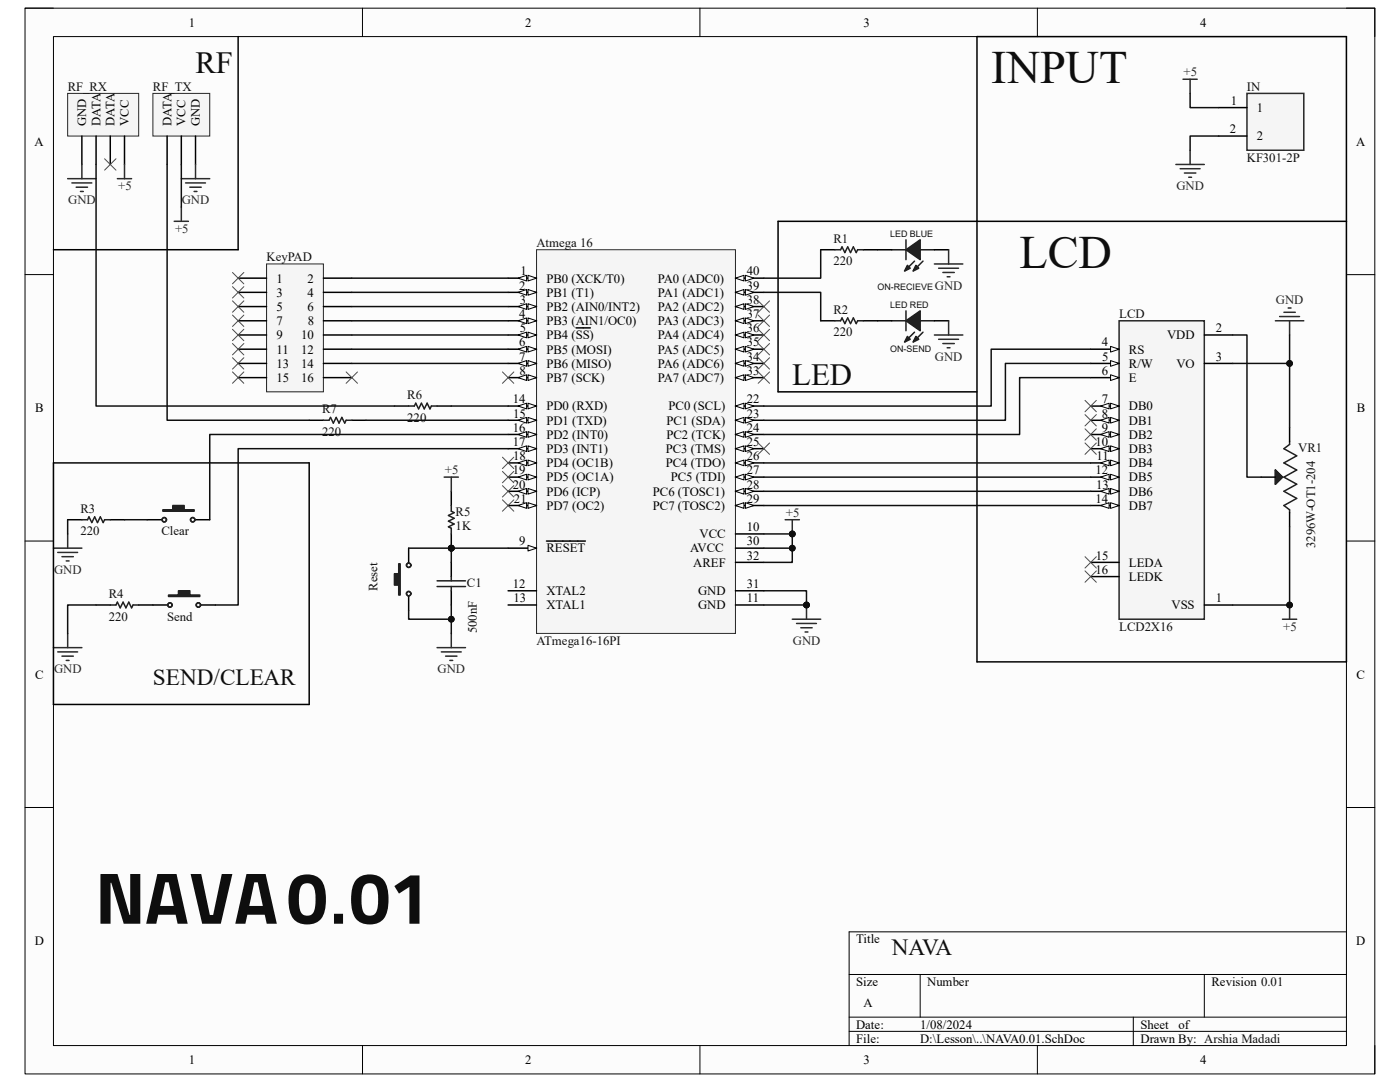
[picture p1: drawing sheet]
<svg xmlns="http://www.w3.org/2000/svg" width="279mm" height="216mm" viewBox="0 0 279 216" stroke-linecap="round" stroke-linejoin="round" font-family="sans-serif">
<path d="M5 1.6h269.4v212.7h-269.4z" fill-rule="evenodd" fill="#fcfcfc"/>
<path d="M5 1.6h269.4v212.7h-269.4z" fill="none" stroke="#000" stroke-width=".2"/>
<path d="M10.7 7.3h258v201.3h-258z" fill-rule="evenodd" fill="#fcfcfc"/>
<g fill="none" stroke="#000" stroke-width=".2">
<path d="M5 1.6h5.7M10.7 7.3h258v201.3h-258zM72.3 1.6v5.7M139.7 1.6v5.7M207 1.6v5.7M268.7 1.6h5.7v5.7M5 54.8h5.7M268.7 54.8h5.7M5 108h5.7M268.7 108h5.7M5 161.1h5.7M268.7 161.1h5.7"/>
<path d="M169.5 194.4h99.2M183.6 194.4v8.6M240.3 194.4v8.6M268.7 185.9h-99.2v22.7M72.3 208.6v5.7M139.7 208.6v5.7M169.5 203h99.2M169.5 205.8h99.2M207 208.6v5.7M226.2 203v5.6M274.4 208.6v5.7"/>
</g>
<path d="M107.1 49.8h39.7v76.6h-39.7z" fill-rule="evenodd" fill="#f5f5f5"/>
<path d="M107.1 49.8h39.7v76.6h-39.7z" fill="none" stroke="#262626" stroke-width=".2"/>
<path d="M101.4 55.5h5.7" fill="none" stroke="#000" stroke-width=".3"/>
<path d="M105.4 54.9l1.7 .6-1.7 .6z" fill="#fbfbfb"/>
<path d="M105.4 54.9l1.7 .6-1.7 .6z" fill="none" stroke="#000" stroke-width=".2"/>
<path d="M103.4 55.5l1.7-.6v1.2z" fill="#fbfbfb"/>
<path d="M103.4 55.5l1.7-.6v1.2z" fill="none" stroke="#000" stroke-width=".2"/>
<path d="M101.4 58.3h5.7" fill="none" stroke="#000" stroke-width=".3"/>
<path d="M105.4 57.8l1.7 .5-1.7 .6z" fill="#fbfbfb"/>
<path d="M105.4 57.8l1.7 .5-1.7 .6z" fill="none" stroke="#000" stroke-width=".2"/>
<path d="M103.4 58.3l1.7-.5v1.1z" fill="#fbfbfb"/>
<path d="M103.4 58.3l1.7-.5v1.1z" fill="none" stroke="#000" stroke-width=".2"/>
<path d="M101.4 61.2h5.7" fill="none" stroke="#000" stroke-width=".3"/>
<path d="M105.4 60.6l1.7 .6-1.7 .5z" fill="#fbfbfb"/>
<path d="M105.4 60.6l1.7 .6-1.7 .5z" fill="none" stroke="#000" stroke-width=".2"/>
<path d="M103.4 61.2l1.7-.6v1.1z" fill="#fbfbfb"/>
<path d="M103.4 61.2l1.7-.6v1.1z" fill="none" stroke="#000" stroke-width=".2"/>
<path d="M101.4 64h5.7" fill="none" stroke="#000" stroke-width=".3"/>
<path d="M105.4 63.4l1.7 .6-1.7 .6z" fill="#fbfbfb"/>
<path d="M105.4 63.4l1.7 .6-1.7 .6z" fill="none" stroke="#000" stroke-width=".2"/>
<path d="M103.4 64l1.7-.6v1.2z" fill="#fbfbfb"/>
<path d="M103.4 64l1.7-.6v1.2z" fill="none" stroke="#000" stroke-width=".2"/>
<path d="M101.4 66.8h5.7" fill="none" stroke="#000" stroke-width=".3"/>
<path d="M105.4 66.3l1.7 .5-1.7 .6z" fill="#fbfbfb"/>
<path d="M105.4 66.3l1.7 .5-1.7 .6z" fill="none" stroke="#000" stroke-width=".2"/>
<path d="M103.4 66.8l1.7-.5v1.1z" fill="#fbfbfb"/>
<path d="M103.4 66.8l1.7-.5v1.1z" fill="none" stroke="#000" stroke-width=".2"/>
<path d="M101.4 69.7h5.7M115 65.4h2.8" fill="none" stroke="#000" stroke-width=".3"/>
<path d="M105.4 69.1l1.7 .6-1.7 .5z" fill="#fbfbfb"/>
<path d="M105.4 69.1l1.7 .6-1.7 .5z" fill="none" stroke="#000" stroke-width=".2"/>
<path d="M103.4 69.7l1.7-.6v1.1z" fill="#fbfbfb"/>
<path d="M103.4 69.7l1.7-.6v1.1z" fill="none" stroke="#000" stroke-width=".2"/>
<path d="M101.4 72.5h5.7" fill="none" stroke="#000" stroke-width=".3"/>
<path d="M105.4 72l1.7 .5-1.7 .6z" fill="#fbfbfb"/>
<path d="M105.4 72l1.7 .5-1.7 .6z" fill="none" stroke="#000" stroke-width=".2"/>
<path d="M103.4 72.5l1.7-.5v1.1z" fill="#fbfbfb"/>
<path d="M103.4 72.5l1.7-.5v1.1z" fill="none" stroke="#000" stroke-width=".2"/>
<path d="M101.4 75.4h5.7" fill="none" stroke="#000" stroke-width=".3"/>
<path d="M105.4 74.8l1.7 .6-1.7 .5z" fill="#fbfbfb"/>
<path d="M105.4 74.8l1.7 .6-1.7 .5z" fill="none" stroke="#000" stroke-width=".2"/>
<path d="M103.4 75.4l1.7-.6v1.1z" fill="#fbfbfb"/>
<path d="M103.4 75.4l1.7-.6v1.1z" fill="none" stroke="#000" stroke-width=".2"/>
<path d="M101.4 109.4h5.7" fill="none" stroke="#000" stroke-width=".3"/>
<path d="M105.4 108.8l1.7 .6-1.7 .5z" fill="#fbfbfb"/>
<path d="M105.4 108.8l1.7 .6-1.7 .5z" fill="none" stroke="#000" stroke-width=".2"/>
<path d="M101.4 81h5.7M109.1 108h7.7" fill="none" stroke="#000" stroke-width=".3"/>
<path d="M105.4 80.5l1.7 .5-1.7 .6z" fill="#fbfbfb"/>
<path d="M105.4 80.5l1.7 .5-1.7 .6z" fill="none" stroke="#000" stroke-width=".2"/>
<path d="M103.4 81l1.7-.5v1.1z" fill="#fbfbfb"/>
<path d="M103.4 81l1.7-.5v1.1z" fill="none" stroke="#000" stroke-width=".2"/>
<path d="M101.4 83.9h5.7" fill="none" stroke="#000" stroke-width=".3"/>
<path d="M105.4 83.3l1.7 .6-1.7 .5z" fill="#fbfbfb"/>
<path d="M105.4 83.3l1.7 .6-1.7 .5z" fill="none" stroke="#000" stroke-width=".2"/>
<path d="M103.4 83.9l1.7-.6v1.1z" fill="#fbfbfb"/>
<path d="M103.4 83.9l1.7-.6v1.1z" fill="none" stroke="#000" stroke-width=".2"/>
<path d="M101.4 86.7h5.7" fill="none" stroke="#000" stroke-width=".3"/>
<path d="M105.4 86.1l1.7 .6-1.7 .6z" fill="#fbfbfb"/>
<path d="M105.4 86.1l1.7 .6-1.7 .6z" fill="none" stroke="#000" stroke-width=".2"/>
<path d="M103.4 86.7l1.7-.6v1.2z" fill="#fbfbfb"/>
<path d="M103.4 86.7l1.7-.6v1.2z" fill="none" stroke="#000" stroke-width=".2"/>
<path d="M101.4 89.5h5.7" fill="none" stroke="#000" stroke-width=".3"/>
<path d="M105.4 89l1.7 .5-1.7 .6z" fill="#fbfbfb"/>
<path d="M105.4 89l1.7 .5-1.7 .6z" fill="none" stroke="#000" stroke-width=".2"/>
<path d="M103.4 89.5l1.7-.5v1.1z" fill="#fbfbfb"/>
<path d="M103.4 89.5l1.7-.5v1.1z" fill="none" stroke="#000" stroke-width=".2"/>
<path d="M101.4 92.4h5.7" fill="none" stroke="#000" stroke-width=".3"/>
<path d="M105.4 91.8l1.7 .6-1.7 .5z" fill="#fbfbfb"/>
<path d="M105.4 91.8l1.7 .6-1.7 .5z" fill="none" stroke="#000" stroke-width=".2"/>
<path d="M103.4 92.4l1.7-.6v1.1z" fill="#fbfbfb"/>
<path d="M103.4 92.4l1.7-.6v1.1z" fill="none" stroke="#000" stroke-width=".2"/>
<path d="M101.4 95.2h5.7" fill="none" stroke="#000" stroke-width=".3"/>
<path d="M105.4 94.6l1.7 .6-1.7 .6z" fill="#fbfbfb"/>
<path d="M105.4 94.6l1.7 .6-1.7 .6z" fill="none" stroke="#000" stroke-width=".2"/>
<path d="M103.4 95.2l1.7-.6v1.2z" fill="#fbfbfb"/>
<path d="M103.4 95.2l1.7-.6v1.2z" fill="none" stroke="#000" stroke-width=".2"/>
<path d="M101.4 98h5.7" fill="none" stroke="#000" stroke-width=".3"/>
<path d="M105.4 97.5l1.7 .5-1.7 .6z" fill="#fbfbfb"/>
<path d="M105.4 97.5l1.7 .5-1.7 .6z" fill="none" stroke="#000" stroke-width=".2"/>
<path d="M103.4 98l1.7-.5v1.1z" fill="#fbfbfb"/>
<path d="M103.4 98l1.7-.5v1.1z" fill="none" stroke="#000" stroke-width=".2"/>
<path d="M101.4 100.9h5.7" fill="none" stroke="#000" stroke-width=".3"/>
<path d="M105.4 100.3l1.7 .6-1.7 .5z" fill="#fbfbfb"/>
<path d="M105.4 100.3l1.7 .6-1.7 .5z" fill="none" stroke="#000" stroke-width=".2"/>
<path d="M103.4 100.9l1.7-.6v1.1z" fill="#fbfbfb"/>
<path d="M103.4 100.9l1.7-.6v1.1z" fill="none" stroke="#000" stroke-width=".2"/>
<path d="M146.8 81h5.6M101.4 117.9h5.7M101.4 120.7h5.7M146.8 120.7h5.6" fill="none" stroke="#000" stroke-width=".3"/>
<path d="M146.8 81l1.7-.5v1.1z" fill="#fbfbfb"/>
<path d="M146.8 81l1.7-.5v1.1z" fill="none" stroke="#000" stroke-width=".2"/>
<path d="M148.8 80.5l1.7 .5-1.7 .6z" fill="#fbfbfb"/>
<path d="M148.8 80.5l1.7 .5-1.7 .6z" fill="none" stroke="#000" stroke-width=".2"/>
<path d="M146.8 83.9h5.6" fill="none" stroke="#000" stroke-width=".3"/>
<path d="M146.8 83.9l1.7-.6v1.1z" fill="#fbfbfb"/>
<path d="M146.8 83.9l1.7-.6v1.1z" fill="none" stroke="#000" stroke-width=".2"/>
<path d="M148.8 83.3l1.7 .6-1.7 .5z" fill="#fbfbfb"/>
<path d="M148.8 83.3l1.7 .6-1.7 .5z" fill="none" stroke="#000" stroke-width=".2"/>
<path d="M146.8 86.7h5.6" fill="none" stroke="#000" stroke-width=".3"/>
<path d="M146.8 86.7l1.7-.6v1.2z" fill="#fbfbfb"/>
<path d="M146.8 86.7l1.7-.6v1.2z" fill="none" stroke="#000" stroke-width=".2"/>
<path d="M148.8 86.1l1.7 .6-1.7 .6z" fill="#fbfbfb"/>
<path d="M148.8 86.1l1.7 .6-1.7 .6z" fill="none" stroke="#000" stroke-width=".2"/>
<path d="M146.8 89.5h5.6" fill="none" stroke="#000" stroke-width=".3"/>
<path d="M146.8 89.5l1.7-.5v1.1z" fill="#fbfbfb"/>
<path d="M146.8 89.5l1.7-.5v1.1z" fill="none" stroke="#000" stroke-width=".2"/>
<path d="M148.8 89l1.7 .5-1.7 .6z" fill="#fbfbfb"/>
<path d="M148.8 89l1.7 .5-1.7 .6z" fill="none" stroke="#000" stroke-width=".2"/>
<path d="M146.8 92.4h5.6" fill="none" stroke="#000" stroke-width=".3"/>
<path d="M146.8 92.4l1.7-.6v1.1z" fill="#fbfbfb"/>
<path d="M146.8 92.4l1.7-.6v1.1z" fill="none" stroke="#000" stroke-width=".2"/>
<path d="M148.8 91.8l1.7 .6-1.7 .5z" fill="#fbfbfb"/>
<path d="M148.8 91.8l1.7 .6-1.7 .5z" fill="none" stroke="#000" stroke-width=".2"/>
<path d="M146.8 95.2h5.6" fill="none" stroke="#000" stroke-width=".3"/>
<path d="M146.8 95.2l1.7-.6v1.2z" fill="#fbfbfb"/>
<path d="M146.8 95.2l1.7-.6v1.2z" fill="none" stroke="#000" stroke-width=".2"/>
<path d="M148.8 94.6l1.7 .6-1.7 .6z" fill="#fbfbfb"/>
<path d="M148.8 94.6l1.7 .6-1.7 .6z" fill="none" stroke="#000" stroke-width=".2"/>
<path d="M146.8 98h5.6" fill="none" stroke="#000" stroke-width=".3"/>
<path d="M146.8 98l1.7-.5v1.1z" fill="#fbfbfb"/>
<path d="M146.8 98l1.7-.5v1.1z" fill="none" stroke="#000" stroke-width=".2"/>
<path d="M148.8 97.5l1.7 .5-1.7 .6z" fill="#fbfbfb"/>
<path d="M148.8 97.5l1.7 .5-1.7 .6z" fill="none" stroke="#000" stroke-width=".2"/>
<path d="M146.8 100.9h5.6" fill="none" stroke="#000" stroke-width=".3"/>
<path d="M146.8 100.9l1.7-.6v1.1z" fill="#fbfbfb"/>
<path d="M146.8 100.9l1.7-.6v1.1z" fill="none" stroke="#000" stroke-width=".2"/>
<path d="M148.8 100.3l1.7 .6-1.7 .5z" fill="#fbfbfb"/>
<path d="M148.8 100.3l1.7 .6-1.7 .5z" fill="none" stroke="#000" stroke-width=".2"/>
<path d="M146.8 75.4h5.6M146.8 112.2h5.6M146.8 109.4h5.6M146.8 117.9h5.6" fill="none" stroke="#000" stroke-width=".3"/>
<path d="M146.8 75.4l1.7-.6v1.1z" fill="#fbfbfb"/>
<path d="M146.8 75.4l1.7-.6v1.1z" fill="none" stroke="#000" stroke-width=".2"/>
<path d="M148.8 74.8l1.7 .6-1.7 .5z" fill="#fbfbfb"/>
<path d="M148.8 74.8l1.7 .6-1.7 .5z" fill="none" stroke="#000" stroke-width=".2"/>
<path d="M146.8 72.5h5.6" fill="none" stroke="#000" stroke-width=".3"/>
<path d="M146.8 72.5l1.7-.5v1.1z" fill="#fbfbfb"/>
<path d="M146.8 72.5l1.7-.5v1.1z" fill="none" stroke="#000" stroke-width=".2"/>
<path d="M148.8 72l1.7 .5-1.7 .6z" fill="#fbfbfb"/>
<path d="M148.8 72l1.7 .5-1.7 .6z" fill="none" stroke="#000" stroke-width=".2"/>
<path d="M146.8 69.7h5.6" fill="none" stroke="#000" stroke-width=".3"/>
<path d="M146.8 69.7l1.7-.6v1.1z" fill="#fbfbfb"/>
<path d="M146.8 69.7l1.7-.6v1.1z" fill="none" stroke="#000" stroke-width=".2"/>
<path d="M148.8 69.1l1.7 .6-1.7 .5z" fill="#fbfbfb"/>
<path d="M148.8 69.1l1.7 .6-1.7 .5z" fill="none" stroke="#000" stroke-width=".2"/>
<path d="M146.8 66.8h5.6" fill="none" stroke="#000" stroke-width=".3"/>
<path d="M146.8 66.8l1.7-.5v1.1z" fill="#fbfbfb"/>
<path d="M146.8 66.8l1.7-.5v1.1z" fill="none" stroke="#000" stroke-width=".2"/>
<path d="M148.8 66.3l1.7 .5-1.7 .6z" fill="#fbfbfb"/>
<path d="M148.8 66.3l1.7 .5-1.7 .6z" fill="none" stroke="#000" stroke-width=".2"/>
<path d="M146.8 64h5.6" fill="none" stroke="#000" stroke-width=".3"/>
<path d="M146.8 64l1.7-.6v1.2z" fill="#fbfbfb"/>
<path d="M146.8 64l1.7-.6v1.2z" fill="none" stroke="#000" stroke-width=".2"/>
<path d="M148.8 63.4l1.7 .6-1.7 .6z" fill="#fbfbfb"/>
<path d="M148.8 63.4l1.7 .6-1.7 .6z" fill="none" stroke="#000" stroke-width=".2"/>
<path d="M146.8 61.2h5.6" fill="none" stroke="#000" stroke-width=".3"/>
<path d="M146.8 61.2l1.7-.6v1.1z" fill="#fbfbfb"/>
<path d="M146.8 61.2l1.7-.6v1.1z" fill="none" stroke="#000" stroke-width=".2"/>
<path d="M148.8 60.6l1.7 .6-1.7 .5z" fill="#fbfbfb"/>
<path d="M148.8 60.6l1.7 .6-1.7 .5z" fill="none" stroke="#000" stroke-width=".2"/>
<path d="M146.8 58.3h5.6" fill="none" stroke="#000" stroke-width=".3"/>
<path d="M146.8 58.3l1.7-.5v1.1z" fill="#fbfbfb"/>
<path d="M146.8 58.3l1.7-.5v1.1z" fill="none" stroke="#000" stroke-width=".2"/>
<path d="M148.8 57.8l1.7 .5-1.7 .6z" fill="#fbfbfb"/>
<path d="M148.8 57.8l1.7 .5-1.7 .6z" fill="none" stroke="#000" stroke-width=".2"/>
<path d="M146.8 55.5h5.6" fill="none" stroke="#000" stroke-width=".3"/>
<path d="M146.8 55.5l1.7-.6v1.2z" fill="#fbfbfb"/>
<path d="M146.8 55.5l1.7-.6v1.2z" fill="none" stroke="#000" stroke-width=".2"/>
<path d="M148.8 54.9l1.7 .6-1.7 .6z" fill="#fbfbfb"/>
<path d="M148.8 54.9l1.7 .6-1.7 .6z" fill="none" stroke="#000" stroke-width=".2"/>
<path d="M146.8 106.5h5.6" fill="none" stroke="#000" stroke-width=".3"/>
<path d="M223.3 64h17v59.6h-17z" fill-rule="evenodd" fill="#f5f5f5"/>
<path d="M223.3 64h17v59.6h-17z" fill="none" stroke="#262626" stroke-width=".3"/>
<path d="M217.7 69.7h5.6" fill="none" stroke="#000" stroke-width=".3"/>
<path d="M221.6 69.1l1.7 .6-1.7 .6z" fill="#fbfbfb"/>
<path d="M221.6 69.1l1.7 .6-1.7 .6z" fill="none" stroke="#000" stroke-width=".2"/>
<path d="M217.7 72.5h5.6" fill="none" stroke="#000" stroke-width=".3"/>
<path d="M221.6 72l1.7 .5-1.7 .6z" fill="#fbfbfb"/>
<path d="M221.6 72l1.7 .5-1.7 .6z" fill="none" stroke="#000" stroke-width=".2"/>
<path d="M217.7 75.4h5.6" fill="none" stroke="#000" stroke-width=".3"/>
<path d="M221.6 74.8l1.7 .6-1.7 .5z" fill="#fbfbfb"/>
<path d="M221.6 74.8l1.7 .6-1.7 .5z" fill="none" stroke="#000" stroke-width=".2"/>
<path d="M217.7 81h5.6" fill="none" stroke="#000" stroke-width=".3"/>
<path d="M221.6 80.5l1.7 .5-1.7 .6z" fill="#fbfbfb"/>
<path d="M221.6 80.5l1.7 .5-1.7 .6z" fill="none" stroke="#000" stroke-width=".2"/>
<path d="M219.6 81l1.8-.5v1.1z" fill="#fbfbfb"/>
<path d="M219.6 81l1.8-.5v1.1z" fill="none" stroke="#000" stroke-width=".2"/>
<path d="M217.7 83.9h5.6" fill="none" stroke="#000" stroke-width=".3"/>
<path d="M221.6 83.3l1.7 .6-1.7 .5z" fill="#fbfbfb"/>
<path d="M221.6 83.3l1.7 .6-1.7 .5z" fill="none" stroke="#000" stroke-width=".2"/>
<path d="M219.6 83.9l1.8-.6v1.1z" fill="#fbfbfb"/>
<path d="M219.6 83.9l1.8-.6v1.1z" fill="none" stroke="#000" stroke-width=".2"/>
<path d="M217.7 86.7h5.6" fill="none" stroke="#000" stroke-width=".3"/>
<path d="M221.6 86.1l1.7 .6-1.7 .6z" fill="#fbfbfb"/>
<path d="M221.6 86.1l1.7 .6-1.7 .6z" fill="none" stroke="#000" stroke-width=".2"/>
<path d="M219.6 86.7l1.8-.6v1.2z" fill="#fbfbfb"/>
<path d="M219.6 86.7l1.8-.6v1.2z" fill="none" stroke="#000" stroke-width=".2"/>
<path d="M217.7 89.5h5.6" fill="none" stroke="#000" stroke-width=".3"/>
<path d="M221.6 89l1.7 .5-1.7 .6z" fill="#fbfbfb"/>
<path d="M221.6 89l1.7 .5-1.7 .6z" fill="none" stroke="#000" stroke-width=".2"/>
<path d="M219.6 89.5l1.8-.5v1.1z" fill="#fbfbfb"/>
<path d="M219.6 89.5l1.8-.5v1.1z" fill="none" stroke="#000" stroke-width=".2"/>
<path d="M217.7 92.4h5.6" fill="none" stroke="#000" stroke-width=".3"/>
<path d="M221.6 91.8l1.7 .6-1.7 .5z" fill="#fbfbfb"/>
<path d="M221.6 91.8l1.7 .6-1.7 .5z" fill="none" stroke="#000" stroke-width=".2"/>
<path d="M219.6 92.4l1.8-.6v1.1z" fill="#fbfbfb"/>
<path d="M219.6 92.4l1.8-.6v1.1z" fill="none" stroke="#000" stroke-width=".2"/>
<path d="M217.7 95.2h5.6" fill="none" stroke="#000" stroke-width=".3"/>
<path d="M221.6 94.6l1.7 .6-1.7 .6z" fill="#fbfbfb"/>
<path d="M221.6 94.6l1.7 .6-1.7 .6z" fill="none" stroke="#000" stroke-width=".2"/>
<path d="M219.6 95.2l1.8-.6v1.2z" fill="#fbfbfb"/>
<path d="M219.6 95.2l1.8-.6v1.2z" fill="none" stroke="#000" stroke-width=".2"/>
<path d="M217.7 98h5.6" fill="none" stroke="#000" stroke-width=".3"/>
<path d="M221.6 97.5l1.7 .5-1.7 .6z" fill="#fbfbfb"/>
<path d="M221.6 97.5l1.7 .5-1.7 .6z" fill="none" stroke="#000" stroke-width=".2"/>
<path d="M219.6 98l1.8-.5v1.1z" fill="#fbfbfb"/>
<path d="M219.6 98l1.8-.5v1.1z" fill="none" stroke="#000" stroke-width=".2"/>
<path d="M217.7 100.9h5.6" fill="none" stroke="#000" stroke-width=".3"/>
<path d="M221.6 100.3l1.7 .6-1.7 .5z" fill="#fbfbfb"/>
<path d="M221.6 100.3l1.7 .6-1.7 .5z" fill="none" stroke="#000" stroke-width=".2"/>
<path d="M219.6 100.9l1.8-.6v1.1z" fill="#fbfbfb"/>
<path d="M219.6 100.9l1.8-.6v1.1z" fill="none" stroke="#000" stroke-width=".2"/>
<path d="M240.3 66.8h5.7M240.3 72.5h5.7M29.4 103.7h2.8M39 103.7h2.9M217.7 112.2h5.6M217.7 115.1h5.6M240.3 120.7h5.7" fill="none" stroke="#000" stroke-width=".3"/>
<path d="M32.5 101.7h2v-.8h2.3v.8h1.9v.3h-6.2z" fill-rule="evenodd" fill="#1c1c1c"/>
<g fill="none" stroke="#1c1c1c" stroke-width=".3">
<path d="M32.5 101.7h2v-.8h2.3v.8h1.9v.3h-6.2z"/>
<circle cx="32.8" cy="103.7" r=".44"/>
<circle cx="38.5" cy="103.7" r=".44"/>
</g>
<path d="M30.5 120.7h2.9M40.2 120.7h2.8" fill="none" stroke="#000" stroke-width=".3"/>
<path d="M33.6 118.7h2v-.8h2.3v.8h2v.3h-6.3z" fill-rule="evenodd" fill="#1c1c1c"/>
<g fill="none" stroke="#1c1c1c" stroke-width=".3">
<path d="M178 49.8h2.8M180.8 47.8v4M183.6 49.8h2.9M33.6 118.7h2v-.8h2.3v.8h2v.3h-6.3z"/>
<circle cx="33.9" cy="120.7" r=".44"/>
<circle cx="39.6" cy="120.7" r=".44"/>
</g>
<path d="M180.8 49.8l2.8-2v4z" fill-rule="evenodd" fill="#1c1c1c"/>
<path d="M180.8 49.8l2.8-2v4z" fill="none" stroke="#1c1c1c" stroke-width=".3"/>
<path d="M181.1 52.9l.6 .6-1.2 .6z" fill-rule="evenodd" fill="#1c1c1c"/>
<path d="M181.1 52.9l.6 .6-1.2 .6z" fill="none" stroke="#1c1c1c" stroke-width=".3"/>
<path d="M182.8 52.9l.6 .6-1.2 .6z" fill-rule="evenodd" fill="#1c1c1c"/>
<path d="M182.5 52.1l-1.7 1.7M182.8 52.9l.6 .6-1.2 .6zM184.2 52.1l-1.7 1.7M178 64h2.8M180.8 62v4M183.6 64h2.9" fill="none" stroke="#1c1c1c" stroke-width=".3"/>
<path d="M175.1 49.8h2.9M186.5 49.8h2.8" fill="none" stroke="#000" stroke-width=".3"/>
<path d="M180.8 64l2.8-2v4z" fill-rule="evenodd" fill="#1c1c1c"/>
<path d="M180.8 64l2.8-2v4z" fill="none" stroke="#1c1c1c" stroke-width=".3"/>
<path d="M181.1 67.1l.6 .6-1.2 .6z" fill-rule="evenodd" fill="#1c1c1c"/>
<path d="M181.1 67.1l.6 .6-1.2 .6z" fill="none" stroke="#1c1c1c" stroke-width=".3"/>
<path d="M182.8 67.1l.6 .6-1.2 .6z" fill-rule="evenodd" fill="#1c1c1c"/>
<path d="M182.5 66.3l-1.7 1.7M182.8 67.1l.6 .6-1.2 .6zM184.2 66.3l-1.7 1.7" fill="none" stroke="#1c1c1c" stroke-width=".3"/>
<path d="M175.1 64h2.9M186.5 64h2.8" fill="none" stroke="#000" stroke-width=".3"/>
<circle cx="90.1" cy="109.4" r=".57" fill="#0e0e0e"/>
<circle cx="90.1" cy="109.4" r=".57" fill="none" stroke="#0e0e0e" stroke-width=".2"/>
<path d="M90.1 98v2.9M90.1 106.5v2.9" fill="none" stroke="#000" stroke-width=".3"/>
<circle cx="90.1" cy="109.4" r=".57" fill="#0e0e0e"/>
<circle cx="90.1" cy="109.4" r=".57" fill="none" stroke="#0e0e0e" stroke-width=".2"/>
<path d="M90.1 100.9v1.1l.5 .3-1.1 .6 1.1 .5-1.1 .6 1.1 .6-1.1 .5 .6 .3v1.1" fill="none" stroke="#1c1c1c" stroke-width=".3"/>
<path d="M248.9 18.6h11.3v11.4h-11.3z" fill-rule="evenodd" fill="#f5f5f5"/>
<g fill="none" stroke="#262626" stroke-width=".3">
<path d="M236.1 15.8h2.8M237.5 15.8v2.8M248.9 18.6h11.3v11.4h-11.3zM234.7 32.8h5.6M235.5 33.7h4M236.4 34.5h2.3M237.2 35.4h.6M237.5 30v2.8M186.5 52.7h5.7M187.3 53.5h4M188.2 54.4h2.2M189 55.2h.6"/>
<path d="M189.3 49.8v2.9M186.5 66.8h5.7M187.3 67.7h4M188.2 68.5h2.2M189 69.4h.6M189.3 64v2.8M10.7 109.4h5.6M11.5 110.2h4M12.4 111.1h2.2M13.2 111.9h.6M13.5 106.5v2.9M10.7 129.2h5.6"/>
<path d="M11.5 130.1h4M12.4 130.9h2.2M13.2 131.8h.6M13.5 126.4v2.8"/>
</g>
<path d="M243.2 21.5h5.7M243.2 27.1h5.7M163.8 49.8h2.8M172.3 49.8h2.8M163.8 64h2.8M172.3 64h2.8M13.5 103.7h2.8M22 103.7h2.8M19.2 120.7h2.8M27.7 120.7h2.8" fill="none" stroke="#000" stroke-width=".3"/>
<path d="M166.6 49.8h1.2l.2-.5 .6 1.1 .6-1.1 .5 1.1 .6-1.1 .6 1.1 .3-.6h1.1M166.6 64h1.2l.2-.6 .6 1.2 .6-1.2 .5 1.2 .6-1.2 .6 1.2 .3-.6h1.1M16.3 103.7h1.2l.3-.6 .5 1.2 .6-1.2 .6 1.2 .5-1.2 .6 1.2 .3-.6h1.1M22 120.7h1.1l.3-.5 .6 1.1 .6-1.1 .5 1.1 .6-1.1 .6 1.1 .2-.6h1.2" fill="none" stroke="#1c1c1c" stroke-width=".3"/>
<path d="M30.5 18.6h11.4v8.5h-11.4z" fill-rule="evenodd" fill="#f5f5f5"/>
<path d="M30.5 18.6h11.4v8.5h-11.4z" fill="none" stroke="#262626" stroke-width=".2"/>
<path d="M33.4 27.1v5.7M36.2 27.1v5.7M39 27.1v5.7" fill="none" stroke="#000" stroke-width=".3"/>
<path d="M13.5 18.6h14.2v8.5h-14.2z" fill-rule="evenodd" fill="#f5f5f5"/>
<path d="M13.5 18.6h14.2v8.5h-14.2z" fill="none" stroke="#262626" stroke-width=".2"/>
<path d="M16.3 27.1v5.7M19.2 27.1v5.7M22 27.1v5.7M24.8 27.1v5.7" fill="none" stroke="#000" stroke-width=".3"/>
<path d="M53.2 52.7h11.3v25.5h-11.3z" fill-rule="evenodd" fill="#f5f5f5"/>
<path d="M53.2 52.7h11.3v25.5h-11.3z" fill="none" stroke="#262626" stroke-width=".2"/>
<g fill="none" stroke="#000" stroke-width=".3">
<path d="M47.5 55.5h5.7M47.5 58.3h5.7M64.5 55.5h5.7M64.5 58.3h5.7M47.5 61.2h5.7M47.5 64h5.7M47.5 66.8h5.7M47.5 69.7h5.7M47.5 72.5h5.7M47.5 75.4h5.7M64.5 61.2h5.7M64.5 64h5.7"/>
<path d="M64.5 66.8h5.7M64.5 69.7h5.7M64.5 72.5h5.7M64.5 75.4h5.7"/>
</g>
<g fill="none" stroke="#262626" stroke-width=".3">
<path d="M13.5 35.7h5.7M14.4 36.5h3.9M15.2 37.4h2.3M16.1 38.2h.5M16.3 32.8v2.9M36.2 35.7h5.7M37 36.5h4M37.9 37.4h2.3M38.7 38.2h.6M39 32.8v2.9M158.1 123.6h5.7M159 124.4h3.9"/>
<path d="M159.8 125.3h2.3M160.7 126.1h.5M161 120.7v2.9"/>
</g>
<circle cx="161" cy="120.7" r=".57" fill="#0e0e0e"/>
<circle cx="161" cy="120.7" r=".57" fill="none" stroke="#0e0e0e" stroke-width=".2"/>
<path d="M156.7 103.7h2.8M158.1 103.7v2.8" fill="none" stroke="#262626" stroke-width=".3"/>
<circle cx="158.1" cy="106.5" r=".57" fill="#0e0e0e"/>
<circle cx="158.1" cy="106.5" r=".57" fill="none" stroke="#0e0e0e" stroke-width=".2"/>
<path d="M23.4 35.7h2.9M24.8 32.8v2.9M34.8 44.2h2.8M36.2 41.3v2.9" fill="none" stroke="#262626" stroke-width=".3"/>
<path d="M81.6 109.4v2.8M81.6 119v2.9" fill="none" stroke="#000" stroke-width=".3"/>
<path d="M79.6 112.5h.3v6.2h-.3v-1.9h-.9v-2.3h.9z" fill-rule="evenodd" fill="#1c1c1c"/>
<g fill="none" stroke="#1c1c1c" stroke-width=".3">
<path d="M254.5 93.8l1.4 1.4-1.4 1.4zM257.4 88.1v.6l-1.2 .8 2.6 1.5-2.6 1.4 2.6 1.4-2.6 1.4 2.6 1.4-2.6 1.4 2.6 1.5-2.6 1.4 1.2 .8v.6M79.6 112.5h.3v6.2h-.3v-1.9h-.9v-2.3h.9zM87.2 115.9h5.7M87.2 117h5.7M90.1 115.1v.8M90.1 117v.9"/>
<circle cx="81.6" cy="112.8" r=".44"/>
<circle cx="81.6" cy="118.5" r=".44"/>
</g>
<path d="M88.6 95.2h2.9M90.1 95.2v2.8M87.2 129.2h5.7M88.1 130.1h3.9M88.9 130.9h2.3M89.8 131.8h.5M90.1 126.4v2.8" fill="none" stroke="#262626" stroke-width=".3"/>
<path d="M90.1 112.2v2.9M90.1 117.9v2.8" fill="none" stroke="#000" stroke-width=".3"/>
<path d="M254.5 93.8l1.4 1.4-1.4 1.4z" fill="#1c1c1c"/>
<path d="M254.5 93.8l1.4 1.4-1.4 1.4z" fill="none" stroke="#1c1c1c" stroke-width=".3"/>
<path d="M251.7 95.2h2.8M257.4 85.3v2.8M257.4 102.3v2.8" fill="none" stroke="#000" stroke-width=".3"/>
<path d="M255.9 123.6h2.9M257.4 120.7v2.9" fill="none" stroke="#262626" stroke-width=".3"/>
<circle cx="257.4" cy="120.7" r=".57" fill="#0e0e0e"/>
<circle cx="257.4" cy="120.7" r=".57" fill="none" stroke="#0e0e0e" stroke-width=".2"/>
<path d="M254.5 64h5.7M255.4 63.2h3.9M256.2 62.3h2.3M257.1 61.5h.6M257.4 64v2.8" fill="none" stroke="#262626" stroke-width=".3"/>
<path d="M20.1 174.4h3.4l2.3 8.2h.2v-8.2h2v9.9h-3.3l-2.5-8.2h-.1v8.2h-2zM31.4 174.4h3.8l2.3 9.9h-2.1l-.3-1.8h-3.5l-.4 1.8h-2zM33 176.1l-1 4.7h2.7l-1-4.7zM38 174.4h2.2l1.7 8.2h.6l1.8-8.2h2.1l-2.3 9.9h-3.8zM49.2 174.4h3.8l2.2 9.9h-2l-.4-1.8h-3.4l-.4 1.8h-2zM50.8 176.1l-1.1 4.7h2.8l-1-4.7zM58.8 175.3a3.7 3.7 0 0 1 6.1 2.2 8.2 8.2 0 0 1-.8 5.8 3.8 3.8 0 0 1-5.8-.4 8.7 8.7 0 0 1 .2-7.2zM60.4 176.5a6.3 6.3 0 0 0-.6 4.8 1.55 1.55 0 0 0 1.7 1.4 1.55 1.55 0 0 0 1.4-1.7l.1-2a2.75 2.75 0 0 0-1.1-2.7h-.9zM66.7 182.3h1.8v2h-1.8zM71.3 175.3a3.7 3.7 0 0 1 6.1 2.2 8.2 8.2 0 0 1-.8 5.8 3.8 3.8 0 0 1-5.9-.4 8.7 8.7 0 0 1 .3-7.2zM72.8 176.5a6.3 6.3 0 0 0-.5 4.8 1.55 1.55 0 0 0 1.7 1.4 1.55 1.55 0 0 0 1.4-1.7l.1-2a2.75 2.75 0 0 0-1.2-2.7h-.8zM78.7 176.8l3.2-2.1h1.8v9.6h-2v-7.3l-2.1 1.3z" fill="#0e0e0e"/>
<path d="M47.5 7.3v42.5h-36.8M195 7.3h73.7v124.8h-73.7zM268.7 44.2h-113.4v34h39.7M10.7 92.4h51v48.2h-51zM61.7 83.9h2.8M70.2 83.9h2.8M78.7 81h2.9M87.2 81h2.9" fill="none" stroke="#000" stroke-width=".3"/>
<g fill="none" stroke="#4c4c4c" stroke-width=".2">
<path d="M20.9 31.7l2.2 2.3M23.1 31.7l-2.2 2.3M46.4 57.2l2.3 2.3M46.4 54.4l2.3 2.2M48.7 57.2l-2.3 2.3M48.7 54.4l-2.3 2.2M46.4 74.2l2.3 2.3M46.4 71.4l2.3 2.2M46.4 68.5l2.3 2.3M46.4 65.7l2.3 2.3M46.4 62.9l2.3 2.2M46.4 60l2.3 2.3"/>
<path d="M48.7 74.2l-2.3 2.3M48.7 71.4l-2.3 2.2M48.7 68.5l-2.3 2.3M48.7 65.7l-2.3 2.3M48.7 62.9l-2.3 2.2M48.7 60l-2.3 2.3M69.1 74.2l2.2 2.3M71.3 74.2l-2.2 2.3M100.3 74.2l2.2 2.3M102.5 74.2l-2.2 2.3M151.3 60l2.3 2.3M151.3 62.9l2.3 2.2"/>
<path d="M151.3 65.7l2.3 2.3M151.3 68.5l2.3 2.3M151.3 71.4l2.3 2.2M151.3 74.2l2.3 2.3M153.6 60l-2.3 2.3M153.6 62.9l-2.3 2.2M153.6 65.7l-2.3 2.3M153.6 68.5l-2.3 2.3M153.6 71.4l-2.3 2.2M153.6 74.2l-2.3 2.3M216.5 79.9l2.3 2.3M218.8 79.9l-2.3 2.3"/>
<path d="M100.3 91.2l2.2 2.3M100.3 94.1l2.2 2.2M100.3 96.9l2.2 2.3M100.3 99.7l2.2 2.3M102.5 91.2l-2.2 2.3M102.5 94.1l-2.2 2.2M102.5 96.9l-2.2 2.3M102.5 99.7l-2.2 2.3M151.3 88.4l2.3 2.3M153.6 88.4l-2.3 2.3M216.5 82.7l2.3 2.3M216.5 85.6l2.3 2.2"/>
<path d="M216.5 88.4l2.3 2.3M218.8 82.7l-2.3 2.3M218.8 85.6l-2.3 2.2M218.8 88.4l-2.3 2.3M216.5 111.1l2.3 2.2M216.5 113.9l2.3 2.3M218.8 111.1l-2.3 2.2M218.8 113.9l-2.3 2.3"/>
</g>
<path d="M64.5 83.9h1.2l.3-.6 .5 1.1 .6-1.1 .6 1.1 .5-1.1 .6 1.1 .3-.5h1.1M81.6 81h1.1l.3-.5 .5 1.1 .6-1.1 .6 1.1 .5-1.1 .6 1.1 .3-.6h1.1" fill="none" stroke="#1c1c1c" stroke-width=".3"/>
<g fill="none" stroke="#0e0e0e" stroke-width=".3">
<path d="M237.5 18.6v2.9h5.7M19.2 32.8v48.2h59.5M33.4 32.8v51.1h28.3M243.2 27.1h-5.7v2.9M70.2 55.5h31.2M70.2 58.3h31.2M70.2 61.2h31.2M70.2 64h31.2M70.2 66.8h31.2M70.2 69.7h31.2M70.2 72.5h31.2M152.5 98h65.2"/>
<path d="M152.5 95.2h65.2M152.5 92.4h65.2M24.8 103.7h4.6M152.5 100.9h65.2M19.2 120.7h-5.7v5.7M152.4 120.7h8.6"/>
</g>
<circle cx="161" cy="120.7" r=".57" fill="#0e0e0e"/>
<circle cx="161" cy="120.7" r=".57" fill="none" stroke="#0e0e0e" stroke-width=".2"/>
<path d="M152.4 117.9h8.6v2.8" fill="none" stroke="#0e0e0e" stroke-width=".3"/>
<circle cx="161" cy="120.7" r=".57" fill="#0e0e0e"/>
<circle cx="161" cy="120.7" r=".57" fill="none" stroke="#0e0e0e" stroke-width=".2"/>
<path d="M152.4 106.5h5.7" fill="none" stroke="#0e0e0e" stroke-width=".3"/>
<circle cx="158.1" cy="106.5" r=".57" fill="#0e0e0e"/>
<circle cx="158.1" cy="106.5" r=".57" fill="none" stroke="#0e0e0e" stroke-width=".2"/>
<path d="M158.1 106.5v5.7h-5.7" fill="none" stroke="#0e0e0e" stroke-width=".3"/>
<circle cx="158.1" cy="106.5" r=".57" fill="#0e0e0e"/>
<circle cx="158.1" cy="106.5" r=".57" fill="none" stroke="#0e0e0e" stroke-width=".2"/>
<circle cx="158.1" cy="109.4" r=".57" fill="#0e0e0e"/>
<circle cx="158.1" cy="109.4" r=".57" fill="none" stroke="#0e0e0e" stroke-width=".2"/>
<path d="M152.4 109.4h5.7" fill="none" stroke="#0e0e0e" stroke-width=".3"/>
<circle cx="158.1" cy="109.4" r=".57" fill="#0e0e0e"/>
<circle cx="158.1" cy="109.4" r=".57" fill="none" stroke="#0e0e0e" stroke-width=".2"/>
<path d="M90.1 109.4v2.8" fill="none" stroke="#0e0e0e" stroke-width=".3"/>
<circle cx="90.1" cy="109.4" r=".57" fill="#0e0e0e"/>
<circle cx="90.1" cy="109.4" r=".57" fill="none" stroke="#0e0e0e" stroke-width=".2"/>
<path d="M90.1 120.7v5.7" fill="none" stroke="#0e0e0e" stroke-width=".3"/>
<circle cx="90.1" cy="123.6" r=".57" fill="#0e0e0e"/>
<circle cx="90.1" cy="123.6" r=".57" fill="none" stroke="#0e0e0e" stroke-width=".2"/>
<path d="M81.6 121.9v1.7h8.5" fill="none" stroke="#0e0e0e" stroke-width=".3"/>
<circle cx="90.1" cy="123.6" r=".57" fill="#0e0e0e"/>
<circle cx="90.1" cy="123.6" r=".57" fill="none" stroke="#0e0e0e" stroke-width=".2"/>
<path d="M81.6 109.4h8.5" fill="none" stroke="#0e0e0e" stroke-width=".3"/>
<circle cx="90.1" cy="109.4" r=".57" fill="#0e0e0e"/>
<circle cx="90.1" cy="109.4" r=".57" fill="none" stroke="#0e0e0e" stroke-width=".2"/>
<path d="M90.1 109.4h11.3" fill="none" stroke="#0e0e0e" stroke-width=".3"/>
<circle cx="90.1" cy="109.4" r=".57" fill="#0e0e0e"/>
<circle cx="90.1" cy="109.4" r=".57" fill="none" stroke="#0e0e0e" stroke-width=".2"/>
<path d="M152.4 58.3h11.4v5.7M163.8 49.8v5.7h-11.4M217.7 69.7h-19.9v11.3h-45.3M217.7 72.5h-17.1v11.4h-48.1M217.7 75.4h-14.2v11.3h-51M246 66.8h2.9v28.4h2.8M257.4 105.1v15.6h-11.4" fill="none" stroke="#0e0e0e" stroke-width=".3"/>
<circle cx="257.4" cy="120.7" r=".57" fill="#0e0e0e"/>
<circle cx="257.4" cy="120.7" r=".57" fill="none" stroke="#0e0e0e" stroke-width=".2"/>
<path d="M36.2 32.8v8.5M257.4 66.8v5.7h-11.4M73.1 83.9h28.3M90.1 81h11.3M101.4 89.5h-53.9v31.2h-4.5M101.4 86.7h-59.5v17M13.5 103.7v2.8" fill="none" stroke="#0e0e0e" stroke-width=".3"/>
<circle cx="257.4" cy="72.5" r=".57" fill="#0e0e0e"/>
<circle cx="257.4" cy="72.5" r=".57" fill="none" stroke="#0e0e0e" stroke-width=".2"/>
<path d="M257.4 72.5v12.8" fill="none" stroke="#0e0e0e" stroke-width=".3"/>
<circle cx="257.4" cy="72.5" r=".57" fill="#0e0e0e"/>
<circle cx="257.4" cy="72.5" r=".57" fill="none" stroke="#0e0e0e" stroke-width=".2"/>
<g font-size="9.2" fill="#0e0e0e">
<text x="197.8" y="16.6">INPUT</text>
<text x="203.5" y="53.5">LCD</text>
</g>
<g font-size="6.1" fill="#0e0e0e">
<text x="39" y="14.5">RF</text>
<text x="158.1" y="76.9">LED</text>
</g>
<g font-size="4.6" fill="#0e0e0e">
<text x="30.5" y="136.7">SEND/CLEAR</text>
<text x="178" y="190.6">NAVA</text>
</g>
<g font-size="2.5">
<text x="37.7" y="5.3">1</text>
<text x="104.8" y="5.3">2</text>
<text x="172.3" y="5.3">3</text>
<text x="239.5" y="5.3">4</text>
<text x="245.6" y="20.9">1</text>
<text x="250.8" y="22.4">1</text>
<text x="6.9" y="29.1">A</text>
<text x="17.2" y="25.1" transform="rotate(-90 17.2 25.1)">GND</text>
<text x="20" y="25.1" transform="rotate(-90 20 25.1)">DATA</text>
<text x="22.9" y="25.1" transform="rotate(-90 22.9 25.1)">DATA</text>
<text x="25.7" y="25.1" transform="rotate(-90 25.7 25.1)">VCC</text>
<text x="34.2" y="25.1" transform="rotate(-90 34.2 25.1)">DATA</text>
<text x="37" y="25.1" transform="rotate(-90 37 25.1)">VCC</text>
<text x="39.9" y="25.1" transform="rotate(-90 39.9 25.1)">GND</text>
<text x="245.4" y="26.6">2</text>
<text x="250.8" y="28">2</text>
<text x="270.6" y="29.1">A</text>
<text x="55.2" y="56.4">1</text>
<text x="55.2" y="59.2">3</text>
<text x="61.4" y="56.4">2</text>
<text x="61.4" y="59.2">4</text>
<text x="103.6" y="57.8">2</text>
<text x="103.8" y="54.9">1</text>
<text x="109.1" y="56.4">PB0 (XCK/T0)</text>
<text x="109.1" y="59.2">PB1 (T1)</text>
<text x="131.3" y="59.2">PA1 (ADC1)</text>
<text x="131.3" y="56.4">PA0 (ADC0)</text>
<text x="149.1" y="57.8">39</text>
<text x="149.1" y="54.9">40</text>
<text x="55.2" y="62.1">5</text>
<text x="55.2" y="64.9">7</text>
<text x="61.4" y="62.1">6</text>
<text x="61.4" y="64.9">8</text>
<text x="103.6" y="63.5">4</text>
<text x="103.8" y="60.6">3</text>
<text x="109.1" y="62.1">PB2 (AIN0/INT2)</text>
<text x="109.1" y="64.9">PB3 (AIN1/OC0)</text>
<text x="131.3" y="64.9">PA3 (ADC3)</text>
<text x="131.3" y="62.1">PA2 (ADC2)</text>
<text x="149.1" y="63.5">37</text>
<text x="149.1" y="60.6">38</text>
<text x="55.2" y="67.7">9</text>
<text x="55.2" y="70.6">11</text>
<text x="60.1" y="67.7">10</text>
<text x="60.1" y="70.6">12</text>
<text x="103.6" y="69.1">6</text>
<text x="103.6" y="72">7</text>
<text x="103.7" y="66.3">5</text>
<text x="109.1" y="67.7">PB4 (SS)</text>
<text x="109.1" y="70.6">PB5 (MOSI)</text>
<text x="131.3" y="70.6">PA5 (ADC5)</text>
<text x="131.3" y="67.7">PA4 (ADC4)</text>
<text x="149.1" y="72">34</text>
<text x="149.1" y="69.1">35</text>
<text x="149.1" y="66.3">36</text>
<text x="219.9" y="69.1">4</text>
<text x="220" y="72">5</text>
<text x="225.3" y="70.6">RS</text>
<text x="232.9" y="67.7">VDD</text>
<text x="242.6" y="66.3">2</text>
<text x="242.6" y="72">3</text>
<text x="55.2" y="73.4">13</text>
<text x="55.2" y="76.2">15</text>
<text x="60.1" y="73.4">14</text>
<text x="60.1" y="76.2">16</text>
<text x="103.7" y="74.8">8</text>
<text x="109.1" y="73.4">PB6 (MISO)</text>
<text x="109.1" y="76.2">PB7 (SCK)</text>
<text x="131.3" y="76.2">PA7 (ADC7)</text>
<text x="131.3" y="73.4">PA6 (ADC6)</text>
<text x="149.1" y="74.8">33</text>
<text x="219.9" y="74.8">6</text>
<text x="225.3" y="73.4">R/W</text>
<text x="225.3" y="76.2">E</text>
<text x="234.8" y="73.4">VO</text>
<text x="7" y="82.3">B</text>
<text x="102.3" y="80.5">14</text>
<text x="102.4" y="83.3">15</text>
<text x="109.1" y="81.9">PD0 (RXD)</text>
<text x="133.4" y="81.9">PC0 (SCL)</text>
<text x="149.1" y="80.5">22</text>
<text x="149.1" y="83.3">23</text>
<text x="219.9" y="80.5">7</text>
<text x="219.9" y="83.3">8</text>
<text x="225.3" y="81.9">DB0</text>
<text x="270.8" y="82.3">B</text>
<text x="102.4" y="86.1">16</text>
<text x="102.4" y="89">17</text>
<text x="109.1" y="84.7">PD1 (TXD)</text>
<text x="109.1" y="87.5">PD2 (INT0)</text>
<text x="133" y="84.7">PC1 (SDA)</text>
<text x="133" y="87.5">PC2 (TCK)</text>
<text x="149.1" y="86.1">24</text>
<text x="149.1" y="89">25</text>
<text x="218.6" y="89">10</text>
<text x="219.9" y="86.1">9</text>
<text x="225.3" y="84.7">DB1</text>
<text x="225.3" y="87.5">DB2</text>
<text x="102.4" y="94.7">19</text>
<text x="102.4" y="91.8">18</text>
<text x="109.1" y="90.4">PD3 (INT1)</text>
<text x="109.1" y="93.2">PD4 (OC1B)</text>
<text x="132.9" y="90.4">PC3 (TMS)</text>
<text x="132.9" y="93.2">PC4 (TDO)</text>
<text x="149.1" y="91.8">26</text>
<text x="149.1" y="94.7">27</text>
<text x="218.6" y="94.7">12</text>
<text x="218.8" y="91.8">11</text>
<text x="225.3" y="90.4">DB3</text>
<text x="225.3" y="93.2">DB4</text>
<text x="102.3" y="97.5">20</text>
<text x="102.6" y="100.3">21</text>
<text x="109.1" y="96.1">PD5 (OC1A)</text>
<text x="109.1" y="98.9">PD6 (ICP)</text>
<text x="109.1" y="101.7">PD7 (OC2)</text>
<text x="130.3" y="98.9">PC6 (TOSC1)</text>
<text x="130.3" y="101.7">PC7 (TOSC2)</text>
<text x="133.9" y="96.1">PC5 (TDI)</text>
<text x="149.1" y="97.5">28</text>
<text x="149.1" y="100.3">29</text>
<text x="218.6" y="100.3">14</text>
<text x="218.7" y="97.5">13</text>
<text x="225.3" y="96.1">DB5</text>
<text x="225.3" y="98.9">DB6</text>
<text x="225.3" y="101.7">DB7</text>
<text x="139.6" y="107.4">VCC</text>
<text x="149.1" y="106">10</text>
<text x="103.6" y="108.8">9</text>
<text x="109.1" y="110.2">RESET</text>
<text x="137.8" y="110.2">AVCC</text>
<text x="138.3" y="113.1">AREF</text>
<text x="149.1" y="111.7">32</text>
<text x="149.1" y="108.8">30</text>
<text x="218.7" y="111.7">15</text>
<text x="225.3" y="113.1">LEDA</text>
<text x="102.4" y="117.3">12</text>
<text x="109.1" y="118.7">XTAL2</text>
<text x="139.3" y="118.7">GND</text>
<text x="149.1" y="117.3">31</text>
<text x="218.6" y="114.5">16</text>
<text x="225.3" y="115.9">LEDK</text>
<text x="102.4" y="120.2">13</text>
<text x="109.1" y="121.6">XTAL1</text>
<text x="139.3" y="121.6">GND</text>
<text x="149.1" y="120.2">11</text>
<text x="233.8" y="121.6">VSS</text>
<text x="242.6" y="120.2">1</text>
<text x="7" y="135.4">C</text>
<text x="270.7" y="135.4">C</text>
<text x="6.9" y="188.6">D</text>
<text x="170.9" y="188.2">Title</text>
<text x="270.7" y="188.6">D</text>
<text x="170.9" y="196.7">Size</text>
<text x="185" y="196.7">Number</text>
<text x="241.8" y="196.7">Revision 0.01</text>
<text x="172.3" y="201">A</text>
<text x="170.9" y="205.2">Date:</text>
<text x="170.9" y="208.1">File:</text>
<text x="183.6" y="205.2">1/08/2024</text>
<text x="183.7" y="208.1">D:\Lesson\..\NAVA0.01.SchDoc</text>
<text x="227.6" y="205.2">Sheet</text>
<text x="227.6" y="208.1">Drawn By: Arshia Madadi</text>
<text x="235.2" y="205.2">of</text>
<text x="37.7" y="212.3">1</text>
<text x="104.8" y="212.3">2</text>
<text x="172.3" y="212.3">3</text>
<text x="239.5" y="212.3">4</text>
</g>
<g font-size="2.5" fill="#262626">
<text x="236.2" y="15.2">+5</text>
<text x="13.6" y="40.8">GND</text>
<text x="23.6" y="37.9">+5</text>
<text x="36.3" y="40.8">GND</text>
<text x="234.8" y="37.9">GND</text>
<text x="34.9" y="46.4">+5</text>
<text x="186.6" y="57.8">GND</text>
<text x="254.6" y="60.6">GND</text>
<text x="186.6" y="72">GND</text>
<text x="88.8" y="94.7">+5</text>
<text x="156.8" y="103.2">+5</text>
<text x="10.8" y="114.5">GND</text>
<text x="256.1" y="125.9">+5</text>
<text x="158.2" y="128.7">GND</text>
<text x="10.8" y="134.4">GND</text>
<text x="87.3" y="134.4">GND</text>
</g>
<g font-size="2.5" fill="#0e0e0e">
<text x="13.5" y="18.1">RF_RX</text>
<text x="30.5" y="18.1">RF_TX</text>
<text x="248.8" y="18.1">IN</text>
<text x="248.8" y="32.3">KF301-2P</text>
<text x="53.2" y="52.1">KeyPAD</text>
<text x="107.1" y="49.3">Atmega 16</text>
<text x="166.3" y="48.4">R1</text>
<text x="166.3" y="53">220</text>
<text x="166.3" y="62.6">R2</text>
<text x="223.4" y="63.5">LCD</text>
<text x="166.3" y="67.1">220</text>
<text x="64.3" y="82.5">R7</text>
<text x="81.3" y="79.6">R6</text>
<text x="64.3" y="87">220</text>
<text x="81.3" y="84.2">220</text>
<text x="259.1" y="90.1">VR1</text>
<text x="16" y="102.3">R3</text>
<text x="16" y="106.8">220</text>
<text x="32.2" y="106.8">Clear</text>
<text x="90.9" y="102.9">R5</text>
<text x="90.9" y="105.7">1K</text>
<text x="262.5" y="109.4" transform="rotate(-90 262.5 109.4)">3296W-OT1-204</text>
<text x="21.7" y="119.3">R4</text>
<text x="75.3" y="117.9" transform="rotate(-90 75.3 117.9)">Reset</text>
<text x="93.2" y="117.1">C1</text>
<text x="21.7" y="123.9">220</text>
<text x="33.4" y="123.9">Send</text>
<text x="223.4" y="125.9">LCD2X16</text>
<text x="95.2" y="126.4" transform="rotate(-90 95.2 126.4)">500nF</text>
<text x="107.1" y="128.7">ATmega16-16PI</text>
</g>
<g font-size="1.8" fill="#0e0e0e">
<text x="177.7" y="47.2">LED BLUE</text>
<text x="175.1" y="58">ON-RECIEVE</text>
<text x="177.7" y="61.4">LED RED</text>
<text x="177.7" y="70.1">ON-SEND</text>
</g>
</svg>
